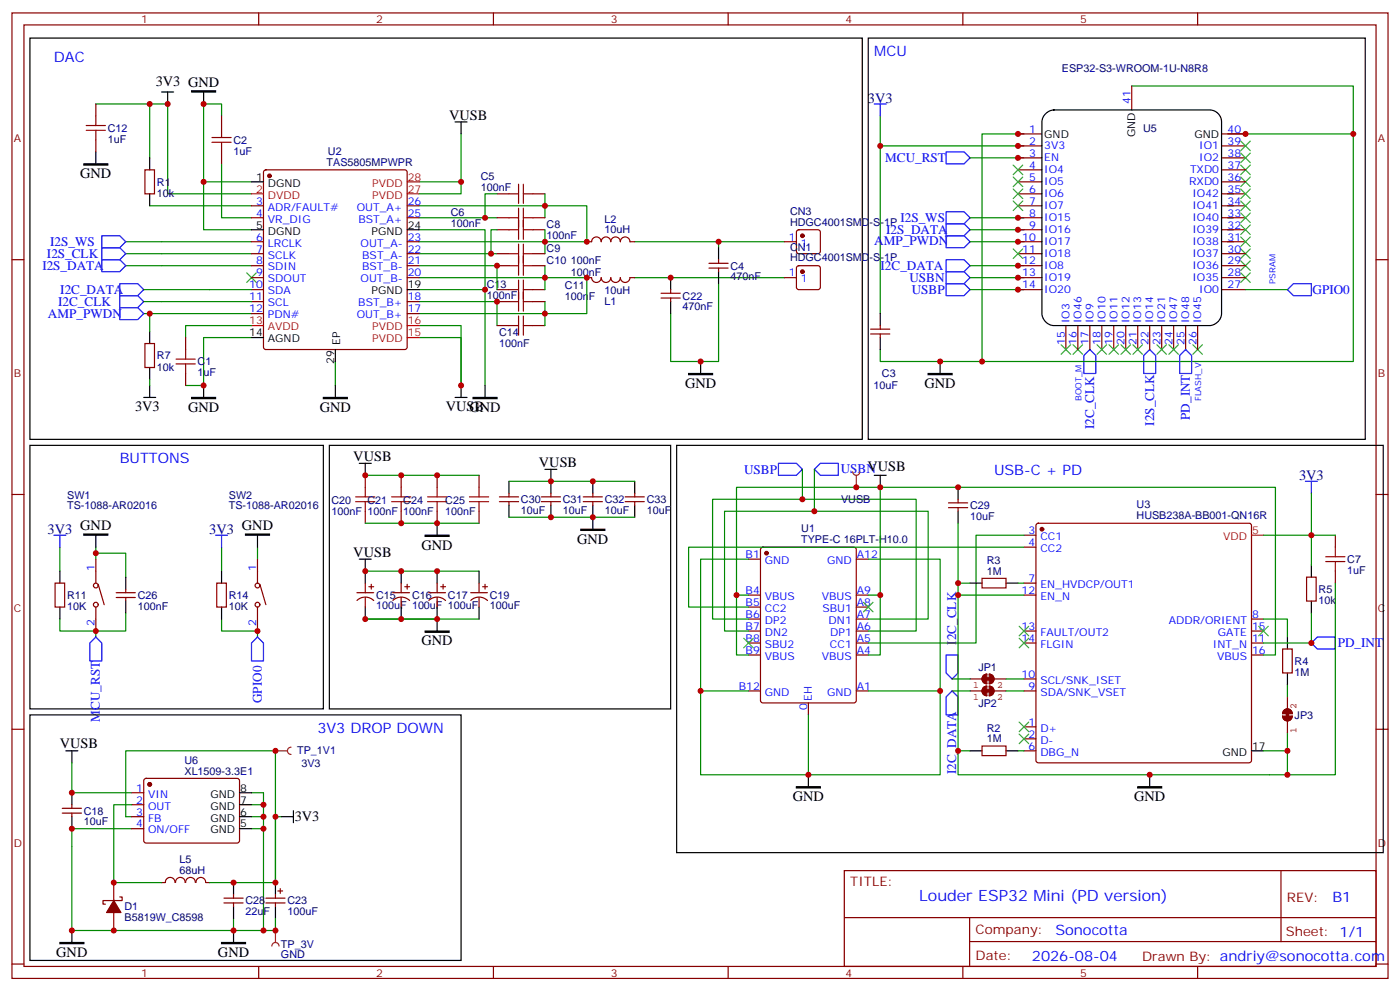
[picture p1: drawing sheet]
<svg xmlns="http://www.w3.org/2000/svg" width="412mm" height="292mm" viewBox="0 0 412 292" stroke-linecap="round" stroke-linejoin="round" font-family="sans-serif">
<g fill="none" stroke="#870000" stroke-width=".35">
<path d="M3.5 3.8h405.4v284.3h-405.4zM7.1 7.3h398.2v277.3h-398.2zM76.2 3.8v3.5M145.3 3.8v3.5M214.5 3.8v3.5M283.6 3.8v3.5M352.8 3.8v3.5M28.2 30.6v3.5M65.3 34.1v3.6M299.9 39.4h7M333.4 25.3v7.1M359.8 39.4h7.1"/>
<path d="M28.2 41.2v3.5M42.7 50h2.8v7.1h-2.8zM65.3 44.7v3.6M77.8 50.2l.5-.2h40.9l.5 .2 .2 .5v51.5l-.2 .5-.5 .2h-40.9l-.5-.2-.2-.5v-51.5zM146.4 57.1h3.5M157 57.1h3.5M299.9 57.1h7M299.9 53.6h7M299.9 50h7M299.9 46.5h7M299.9 43h7M359.8 57.1h7.1"/>
<path d="M359.8 53.6h7.1M359.8 50h7.1M359.8 46.5h7.1M359.8 43h7.1M3.5 76.5h3.6M74.1 60.6h3.5M74.1 64.1h3.5M74.1 71.2h3.5M74.1 74.7h3.5M74.1 78.2h3.5M119.9 60.6h3.6M119.9 64.1h3.6"/>
<path d="M119.9 71.2h3.6M119.9 74.7h3.6M119.9 78.2h3.6M146.4 64.1h3.5M146.4 74.7h3.5M146.4 78.2h3.5M146.4 67.7h3.5M157 64.1h3.5M157 74.7h3.5M157 78.2h3.5M157 67.7h3.5M231.1 71.2h3.5"/>
<path d="M234.8 67.9l.5-.2h5.6l.5 .2 .3 .5v5.6l-.3 .5-.5 .2h-5.6l-.5-.2-.2-.5v-5.6zM234.8 78.5l.5-.3h5.6l.5 .3 .3 .5v5.6l-.3 .5-.5 .2h-5.6l-.5-.2-.2-.5v-5.6zM299.9 60.6h7M299.9 64.1h7M299.9 71.2h7M299.9 74.7h7M299.9 78.2h7M299.9 67.7h7M359.8 60.6h7.1M359.8 64.1h7.1M359.8 71.2h7.1M359.8 74.7h7.1"/>
<path d="M359.8 78.2h7.1M359.8 67.7h7.1M405.3 76.5h3.6M54.7 99.4v3.5M74.1 81.8h3.5M74.1 85.3h3.5M74.1 88.8h3.5M74.1 92.4h3.5M119.9 81.8h3.6M119.9 88.8h3.6M119.9 92.4h3.6M146.4 85.3h3.5"/>
<path d="M146.4 88.8h3.5M146.4 95.9h3.5M157 85.3h3.5M157 88.8h3.5M157 95.9h3.5M231.1 81.8h3.5M256.5 98.4h5.6M256.5 96.9h5.6M259.3 95.9v1M259.3 98.4v1M299.9 81.8h7M299.9 85.3h7"/>
<path d="M314 95.9v7M317.5 95.9v7M321 95.9v7M324.6 95.9v7M328.1 95.9v7M331.6 95.9v7M335.1 95.9v7M338.7 95.9v7M342.2 95.9v7M345.7 95.9v7M349.2 95.9v7M352.8 95.9v7"/>
<path d="M359.8 81.8h7.1M359.8 85.3h7.1M42.7 101.2h2.8v7h-2.8zM54.7 110v3.5M3.5 145.6h3.6M405.3 145.6h3.6M16.2 171.7h2.8v7.1h-2.8zM28.2 164.7v7M28.2 178.8v7M28.9 172.1l1.8 6M34.2 176h5.7M34.2 174.6h5.7"/>
<path d="M37 173.5v1.1M37 176v1M63.9 171.7h2.8v7.1h-2.8zM75.8 164.7v7M75.8 178.8v7M76.6 172.1l1.7 6M220.5 178.8h3.5M220.5 164.7h3.5M220.5 175.3h3.5M224.2 161.4l.5-.3h26.8l.7 .5v44.7l-.4 .7h-27.1l-.6-.5-.1-44.6zM252.2 178.8h3.6M252.2 164.7h3.6"/>
<path d="M252.2 175.3h3.6M220.5 189.4h3.5M220.5 182.3h3.5M220.5 185.8h3.5M220.5 192.9h3.5M252.2 189.4h3.6M252.2 182.3h3.6M252.2 185.8h3.6M252.2 192.9h3.6M3.5 214.8h3.6M220.5 203.5h3.5M238.1 207v3.5"/>
<path d="M252.2 203.5h3.6M405.3 214.8h3.6M248.7 256.4h156.6v28.2h-156.6zM377.3 256.4v20.9M248.7 270.2h156.5M285.6 277.3h119.6M285.6 270.2v14.2M3.5 283.9h3.6M76.2 284.6v3.5M145.3 284.6v3.5M214.5 284.6v3.5M283.6 284.6v3.5"/>
<path d="M352.8 284.6v3.5M405.3 283.9h3.6"/>
<circle cx="28.2" cy="172.4" r=".71"/>
<circle cx="28.2" cy="178.1" r=".71"/>
<circle cx="75.8" cy="172.4" r=".71"/>
<circle cx="75.8" cy="178.1" r=".71"/>
</g>
<g fill="none" stroke="#000" stroke-width=".35">
<path d="M8.8 11.2h245.2v118.2h-245.2zM255.8 11.2h146.4v118.2h-146.4zM47.6 27.1h3.6M49.4 27.1v3.5M60 27.1v3.5M134.1 35.9h3.5M135.8 35.9v3.5M308.1 33.4a3.6 3.6 0 0 1 2.3-1h45.9a3.5 3.5 0 0 1 3.5 3.5v56.5a3.8 3.8 0 0 1-3.5 3.5h-45.9a3.8 3.8 0 0 1-3.5-3.5v-56.5a3.5 3.5 0 0 1 1.2-2.5zM28.2 44.7v3.6M44.1 46.5v3.5M44.1 57.1v3.5M74.1 53.6h3.5"/>
<path d="M74.1 67.7h3.5M119.9 67.7h3.6M44.1 97.6v3.6M74.1 99.4h3.5M119.9 85.3h3.6M259.3 92.4v3.5M259.3 99.4v3.5M42.3 117.1h3.6M44.1 108.2v3.6M44.1 113.5v3.6M60 113.5v3.6M98.8 102.9v3.6"/>
<path d="M98.8 113.5v3.6M134.1 117.1h3.5M135.8 113.5v3.6M142.9 113.5v3.6M206.4 106.5v3.5M276.9 106.5v3.5M8.8 131.2h86.4v77.6h-86.4zM97 131.2h100.6v77.6h-100.6zM105.8 136.5h3.6M107.6 136.5v3.5M199.3 131.2h208.2v119.9h-208.2zM28.2 157.6v3.5"/>
<path d="M75.8 157.6v3.5M128.8 154.1v3.5M17.6 168.2v3.5M17.6 178.8v3.5M37 170v3.5M37 177v3.6M65.3 168.2v3.5M65.3 178.8v3.5M105.8 164.7h3.6M107.6 164.7v3.5M128.8 182.3v3.5M238.1 228.2v3.5"/>
</g>
<g fill="none" stroke="#008700" stroke-width=".35">
<path d="M28.2 30.6h15.9M65.3 34.1v-3.5h-5.3v23h14.1M135.8 39.4v17.7h-12.3M259.3 34.1v58.3M301.6 39.4h-12.3v67.1h-30v-3.6M333.4 25.3h65.2v81.2h-109.3M361.6 39.4h37M44.1 46.5v-15.9h5.3v26.5h24.7M60 53.6v14.1h14.1M65.3 48.3v15.8h8.8M123.5 53.6h12.3M146.4 57.1h-3.5v7"/>
<path d="M160.5 57.1v3.5h12.4v10.6h-12.4v-3.5M259.3 43h42.3M285.8 46.5h15.8M361.6 57.1h1.8M37 78.2h37.1M37 74.7h37.1M37 71.2h37.1M44.1 60.6h30M123.5 60.6h37v3.5M123.5 71.2h37v3.5M123.5 74.7h22.9M123.5 67.7h19.4v17.6"/>
<path d="M123.5 78.2h22.9v7.1M123.5 64.1h22.9M146.4 67.7h-1.8v7M160.5 78.2v3.6h-37M187 71.2h44.1M211.7 71.2v1.8M285.8 78.2h15.8M285.8 71.2h15.8M285.8 64.1h15.8M285.8 67.7h15.8M361.6 71.2h1.8M361.6 64.1h1.8"/>
<path d="M361.6 60.6h1.8M361.6 67.7h1.8M42.3 85.3h31.8M42.3 88.8h31.8M42.3 92.4h31.8M44.1 92.4v5.2M74.1 99.4h-14.1v14.1h-5.3M74.1 95.9h-19.4v3.5M123.5 88.8h22.9v7.1M123.5 95.9h12.3v17.6v-14.1h-12.3M123.5 85.3h19.4v28.2M160.5 88.8v3.6h-37"/>
<path d="M160.5 85.3v-3.5h12.4v10.6h-12.4v3.5M187 81.8h44.1M211.7 83.5v23h-14.1v-14.1M285.8 85.3h15.8M285.8 81.8h15.8M366.9 85.3h12.3M44.1 111.8v1.7M98.8 106.5v7M236.4 138.2v8.8h-26.5v35.3h10.6M239.9 138.2v12.4h-26.5v35.2h7.1M236.4 147h33.5v38.8h-14.1M239.9 150.6h33.5v31.7h-17.6"/>
<path d="M17.6 161.1v7.1M28.2 162.9h8.8v7.1M28.2 161.1v3.6M65.3 161.1v7.1M75.8 161.1v3.6M107.6 168.2h33.5M220.5 164.7h-14.1v38.8M255.8 164.7h21.1v38.8h-21.1M17.6 182.3v3.5h10.6M28.2 185.8v1.8M37 180.6v5.2h-8.8M65.3 182.3v3.5h10.5v1.8"/>
<path d="M107.6 182.3h33.5M220.5 203.5h-14.1v24.7h70.5v-24.7M238.1 210.5v17.7"/>
</g>
<path d="M56.4 26.7h7.1v.4h-7.1zM24.7 48.3h7v.3h-7zM56.4 117.1h7.1v.3h-7.1zM95.2 117.1h7.1v.3h-7.1zM139.3 117.1h7.1v.3h-7.1zM202.8 110h7.1v.3h-7.1zM273.4 110h7.1v.3h-7.1zM24.7 157.3h7v.3h-7zM72.3 157.3h7.1v.3h-7.1zM125.2 157.6h7.1v.4h-7.1zM125.2 185.8h7.1v.4h-7.1zM234.6 231.7h7.1v.4h-7.1z" fill="#000" stroke="#000" stroke-width=".35"/>
<g fill="none" stroke="#00f" stroke-width=".35">
<path d="M257.5 30.6h3.6M259.3 30.6v3.5M278.7 44.7h5.3l1.8 1.8-1.8 1.8h-5.3zM30 76.5h5.3l1.7 1.7-1.7 1.8h-5.3zM30 73h5.3l1.7 1.7-1.7 1.8h-5.3zM30 69.4h5.3l1.7 1.8-1.7 1.8h-5.3zM278.7 69.4h5.3l1.8 1.8-1.8 1.8h-5.3zM278.7 62.4h5.3l1.8 1.7-1.8 1.8h-5.3zM278.7 76.5h5.3l1.8 1.7-1.8 1.8h-5.3zM278.7 65.9h5.3l1.8 1.8-1.8 1.7h-5.3zM35.3 90.6h5.3l1.7 1.8-1.7 1.7h-5.3zM35.3 87.1h5.3l1.7 1.7-1.7 1.8h-5.3z"/>
<path d="M35.3 83.5h5.3l1.7 1.8-1.7 1.8h-5.3zM278.7 83.5h5.3l1.8 1.8-1.8 1.8h-5.3zM278.7 80h5.3l1.8 1.8-1.8 1.7h-5.3zM379.2 85.3l1.8-1.8h5.3v3.6h-5.3zM321 102.9l1.8 1.8v5.3h-3.5v-5.3zM338.7 102.9l1.7 1.8v5.3h-3.5v-5.3zM229.3 136.5h5.3l1.8 1.7-1.8 1.8h-5.3zM239.9 138.2l1.8-1.7h5.2v3.5h-5.2zM15.9 157.6h3.5M17.6 157.6v3.5M63.5 157.6h3.5M65.3 157.6v3.5"/>
<path d="M28.2 187.6l1.8 1.8v5.3h-3.5v-5.3zM75.8 187.6l1.8 1.8v5.3h-3.5v-5.3z"/>
</g>
<g fill="none" stroke="#3c3" stroke-width=".35">
<path d="M298.4 48.6l2.9 2.8M298.4 52.1l2.9 2.9M298.4 55.7l2.9 2.8M298.4 59.2l2.9 2.8M301.3 48.6l-2.9 2.8M301.3 52.1l-2.9 2.9M301.3 55.7l-2.9 2.8M301.3 59.2l-2.9 2.8M365.5 52.1l2.8 2.9M365.5 48.6l2.8 2.8M365.5 45.1l2.8 2.8M365.5 55.7l2.8 2.8"/>
<path d="M365.5 59.2l2.8 2.8M365.5 41.6l2.8 2.8M368.3 52.1l-2.8 2.9M368.3 48.6l-2.8 2.8M368.3 45.1l-2.8 2.8M368.3 55.7l-2.8 2.8M368.3 59.2l-2.8 2.8M368.3 41.6l-2.8 2.8M365.5 76.8l2.8 2.9M365.5 73.3l2.8 2.8M365.5 62.7l2.8 2.8M365.5 66.3l2.8 2.8"/>
<path d="M365.5 69.8l2.8 2.8M368.3 76.8l-2.8 2.9M368.3 73.3l-2.8 2.8M368.3 62.7l-2.8 2.8M368.3 66.3l-2.8 2.8M368.3 69.8l-2.8 2.8M72.7 80.4l2.8 2.8M75.5 80.4l-2.8 2.8M365.5 80.4l2.8 2.8M368.3 80.4l-2.8 2.8M312.6 101.5l2.8 2.9M315.4 101.5l-2.8 2.9"/>
<path d="M316.1 101.5l2.8 2.9M318.9 101.5l-2.8 2.9M323.1 101.5l2.9 2.9M326 101.5l-2.9 2.9M326.7 101.5l2.8 2.9M329.5 101.5l-2.8 2.9M330.2 101.5l2.8 2.9M333 101.5l-2.8 2.9M333.7 101.5l2.8 2.9M336.5 101.5l-2.8 2.9M340.8 101.5l2.8 2.9M343.6 101.5l-2.8 2.9"/>
<path d="M344.3 101.5l2.8 2.9M347.1 101.5l-2.8 2.9M351.4 101.5l2.8 2.9M354.2 101.5l-2.8 2.9"/>
</g>
<g fill="#870000" stroke="#870000" stroke-width=".35">
<circle cx="79.4" cy="51.8" r=".53"/>
<circle cx="225.8" cy="162.9" r=".53"/>
<circle cx="236.4" cy="69.4" r=".53"/>
<circle cx="236.4" cy="80" r=".53"/>
</g>
<path d="M74.1 57.1h3.5M119.9 57.1h3.6M119.9 53.6h3.6M74.1 95.9h3.5M119.9 95.9h3.6M119.9 99.4h3.6" fill="none" stroke="#f00" stroke-width=".35"/>
<g fill="none" stroke="#a10000" stroke-width=".35">
<path d="M25.4 37h5.6M25.4 38.4h5.6M28.2 34.1v2.9M28.2 38.4v2.8M65.3 37.7v2.8M62.4 40.5h5.7M62.4 41.9h5.7M65.3 41.9v2.8M149.9 57.1h2.9M152.8 54.3v5.6M154.2 57.1h2.8M154.2 54.3v5.6"/>
<path d="M149.9 64.1h2.9M149.9 74.7h2.9M149.9 67.7h2.9M149.9 78.2h2.9M152.8 61.3v9.2M152.8 71.9v9.2M154.2 61.3v9.2M154.2 71.9v9.2M154.2 64.1h2.8M154.2 74.7h2.8M154.2 67.7h2.8M154.2 78.2h2.8"/>
<path d="M149.9 88.8h2.9M149.9 95.9h2.9M149.9 85.3h2.9M152.8 82.5v9.2M152.8 93.1v5.6M154.2 82.5v9.2M154.2 93.1v5.6M154.2 88.8h2.8M154.2 95.9h2.8M154.2 85.3h2.8M51.9 105.8h5.6M51.9 107.2h5.6"/>
<path d="M54.7 102.9v2.9M54.7 107.2v2.8"/>
</g>
<path d="M251.2 138.9a1.06 1.06 0 0 0 1 1.1 1.06 1.06 0 0 0 1.1-1.1M252.2 140v3.5" fill="none" stroke="#8c2424" stroke-width=".35"/>
<circle cx="252.2" cy="143.5" r=".18" fill="#8c2424"/>
<g fill="none" stroke="#000" stroke-width=".35">
<path d="M257.5 140h3.6M259.3 140v3.5M285.8 171.7h3.5M296.3 171.7h3.6M386.3 166.4v3.6M386.3 177v3.6M379.2 187.6v3.5M379.2 198.2v3.5M19.4 221.1h3.5M21.2 221.1v3.5M21.2 233.5v3.5M285.8 221.1h3.5"/>
<path d="M296.3 221.1h3.6M338.7 228.2v3.5M368.7 221.1h3.5M21.2 240.5v3.6M81.1 259.9v3.6M81.1 267v3.5"/>
</g>
<g fill="none" stroke="#008700" stroke-width=".35">
<path d="M259.3 143.5h-42.3v31.8h3.5M259.3 143.5h116.4v49.4h-3.5M259.3 143.5v31.8M301.6 157.6h-14.1v31.8h-31.7M372.2 157.6h14.1M386.3 145.3v21.1M217 175.3v17.6h3.5M255.8 175.3h3.5v17.6h-3.5M282.2 175.3h19.4M285.8 171.7h-3.6v49.4M299.9 171.7h1.7M301.6 161.1h-98.8v17.7h17.7"/>
<path d="M372.2 182.3h7v5.3M386.3 180.6v8.8h-14.1M379.2 215.8v12.4h-97v-7.1h3.6M21.2 224.6v8.9M299.9 221.1h1.7M372.2 221.1h7M37 240.5v-19.4h44.1v19.4h1.8M81.1 240.5v19.4"/>
</g>
<g fill="none" stroke="#3c3" stroke-width=".35">
<path d="M254.4 177.4l2.8 2.8M257.2 177.4l-2.8 2.8M219.1 188l2.8 2.8M221.9 188l-2.8 2.8M300.2 184.4l2.8 2.9M300.2 188l2.8 2.8M303 184.4l-2.8 2.9M303 188l-2.8 2.8M370.8 184.4l2.8 2.9M373.6 184.4l-2.8 2.9M300.2 212.7l2.8 2.8M300.2 216.2l2.8 2.8"/>
<path d="M303 212.7l-2.8 2.8M303 216.2l-2.8 2.8"/>
</g>
<g fill="none" stroke="#870000" stroke-width=".35">
<path d="M301.6 157.6h3.6M305.4 154.3l.5-.2h62l.5 .2 .3 .5v69.1l-.3 .5-.5 .2h-62l-.5-.2-.2-.5v-69.1zM289.3 170.3h7v2.8h-7zM301.6 161.1h3.6M301.6 171.7h3.6M301.6 175.3h3.6M384.9 170h2.8v7h-2.8zM301.6 185.8h3.6M301.6 189.4h3.6M301.6 200h3.6M368.7 185.8h3.5M368.7 189.4h3.5"/>
<path d="M368.7 192.9h3.5M368.7 182.3h3.5M377.8 191.1h2.8v7.1h-2.8zM289.3 219.7h7v2.8h-7zM301.6 203.5h3.6M301.6 214.1h3.6M301.6 217.6h3.6M18.3 239.5h5.7M18.3 238.1h5.7M21.2 237v1.1M21.2 239.5v1M301.6 221.1h3.6"/>
<path d="M33.5 259.9v5.3M47.6 259.9h1.1M48.7 259.9a1.41 1.41 0 0 1 1.4-1.5 1.41 1.41 0 0 1 1.4 1.5M51.7 259.9a1.41 1.41 0 0 1 1.4-1.5 1.41 1.41 0 0 1 1.4 1.5M54.7 259.9a1.41 1.41 0 0 1 1.4-1.5 1.41 1.41 0 0 1 1.4 1.5M57.7 259.9a1.41 1.41 0 0 1 1.5-1.5 1.41 1.41 0 0 1 1.4 1.5M60.7 259.9h1M33.5 268.7v5.3M35.3 264.2h.7v1h-5.7v1.1h.7M78.3 264.5h5.7M78.3 265.9h5.7M81.1 263.5v1"/>
<path d="M81.1 265.9v1.1M81.8 262.4h1.5M82.5 261.7v1.4"/>
</g>
<g fill="#870000" stroke="#870000" stroke-width=".35">
<path d="M33.5 265.2l2.1 3.5h-4.2z"/>
<circle cx="306.9" cy="155.9" r=".53"/>
</g>
<path d="M368.7 157.6h3.5" fill="none" stroke="#f00" stroke-width=".35"/>
<path d="M384.5 141.7h3.6M386.3 141.7v3.6M278.7 192.9h3.5v5.3l-1.7 1.8-1.8-1.8zM386.3 189.4l1.8-1.8h5.2v3.5h-5.2zM280.5 203.5l1.7 1.7v5.3h-3.5v-5.3z" fill="none" stroke="#00f" stroke-width=".35"/>
<path d="M335.1 231.7h7.1v.4h-7.1z" fill="#000" stroke="#000" stroke-width=".35"/>
<path d="M80.1 278.6a1.06 1.06 0 0 1 1-1 1.06 1.06 0 0 1 1.1 1M81.1 274v3.6" fill="none" stroke="#8c2424" stroke-width=".35"/>
<circle cx="81.1" cy="274" r=".18" fill="#8c2424"/>
<path d="M81.1 221.1h3.6M85.7 220.1a1.06 1.06 0 0 0-1 1 1.06 1.06 0 0 0 1 1.1" fill="none" stroke="#8c2424" stroke-width=".35"/>
<circle cx="81.1" cy="221.1" r=".18" fill="#8c2424"/>
<g fill="none" stroke="#008700" stroke-width=".35">
<path d="M107.6 140h33.5M107.6 154.1h33.5M149.9 152.3h37.1M149.9 141.7h37.1M282.2 154.1v17.6M386.3 157.6h7M393.3 171.7v56.5h-14.1M107.6 182.3h21.2M280.5 200h5.3M296.3 200h5.3M280.5 203.5h5.3M296.3 203.5h5.3"/>
<path d="M379.2 201.7v3.5M21.2 233.5h17.6M38.8 237h-5.3v22.9h14.1M74.1 233.5h3.5v40.5M74.1 237h3.5M37 240.5h1.8M38.8 244.1h-17.6v29.9h47.6M74.1 244.1h3.5M74.1 240.5h3.5M81.1 240.5v19.4h-19.4M68.8 270.5v3.5M81.1 270.5v3.5h-12.3"/>
</g>
<circle cx="44.1" cy="231" r=".53" fill="#870000" stroke="#870000" stroke-width=".35"/>
<g fill="none" stroke="#870000" stroke-width=".35">
<path d="M172.9 71.2h1.4a1.41 1.41 0 0 1 1.4-1.4 1.41 1.41 0 0 1 1.4 1.4 1.41 1.41 0 0 1 1.4-1.4 1.41 1.41 0 0 1 1.4 1.4 1.41 1.41 0 0 1 1.4-1.4 1.41 1.41 0 0 1 1.4 1.4 1.41 1.41 0 0 1 1.4-1.4 1.41 1.41 0 0 1 1.5 1.4h1.4M208.8 77.5h5.7M208.8 79h5.7M211.7 76.5v1M211.7 79v1M172.9 81.8h1.4M177.1 81.8a1.41 1.41 0 0 1-1.4 1.4 1.41 1.41 0 0 1-1.4-1.4M179.9 81.8a1.41 1.41 0 0 1-1.4 1.4 1.41 1.41 0 0 1-1.4-1.4M182.7 81.8a1.41 1.41 0 0 1-1.4 1.4 1.41 1.41 0 0 1-1.4-1.4M187 81.8h-1.4a1.41 1.41 0 0 1-1.4 1.4 1.41 1.41 0 0 1-1.5-1.4M194.7 86.4h5.7M194.7 87.8h5.7"/>
<path d="M197.6 85.3v1.1M197.6 87.8v1M107.6 140v3.5M118.2 140v3.5M128.8 140v3.5M141.1 140v3.5M107.6 150.6v3.5M118.2 150.6v3.5M128.8 150.6v3.5M141.1 150.6v3.5M147.1 147.7h5.7M147.1 146.3h5.7"/>
<path d="M149.9 145.3v1M149.9 147.7v1.1M159.5 147.7h5.6M159.5 146.3h5.6M162.3 145.3v1M162.3 147.7v1.1M171.8 147.7h5.6M171.8 146.3h5.6M174.6 145.3v1M174.6 147.7v1.1M184.1 147.7h5.7M184.1 146.3h5.7"/>
<path d="M187 145.3v1M187 147.7v1.1M279.4 149.5h5.6M279.4 148.1h5.6M282.2 147v1.1M282.2 149.5v1.1M393.3 157.6v3.5M105.1 174.6h5M105.2 176.8a3.5 3.5 0 0 1 4.9 .1M107.6 171.7v2.9M107.6 176v2.8M108.7 172.8h1.4"/>
<path d="M109.4 172.1v1.4M115.7 174.6h4.9M115.7 176.8a3.5 3.5 0 0 1 5 .1M118.2 171.7v2.9M118.2 176v2.8M119.2 172.8h1.4M119.9 172.1v1.4M126.3 174.6h4.9M126.3 176.8a3.5 3.5 0 0 1 4.9 .1M128.8 171.7v2.9M128.8 176v2.8M129.8 172.8h1.4"/>
<path d="M130.5 172.1v1.4M138.6 174.6h5M138.7 176.8a3.5 3.5 0 0 1 4.9 .1M141.1 171.7v2.9M141.1 176v2.8M142.2 172.8h1.4M142.9 172.1v1.4M393.3 168.2v3.5M38.8 233.5h3.5M38.8 237h3.5M42.6 229.4l.4-.2 27.1 .1 .5 .6-.1 18-.7 .4-27-.1-.5-.6v-17.7zM38.8 240.5h3.5"/>
<path d="M38.8 244.1h3.5M66 265.9h5.6M66 264.5h5.6M68.8 263.5v1M68.8 265.9v1.1"/>
</g>
<g fill="none" stroke="#000" stroke-width=".35">
<path d="M211.7 73v3.5M197.6 81.8v3.5M197.6 88.8v3.6M211.7 80v3.5M160.5 138.2h3.5M162.3 138.2v7.1M149.9 141.7v3.6M149.9 148.8v3.5M162.3 148.8v3.5M174.6 141.7v3.6M174.6 148.8v7.1M187 141.7v3.6"/>
<path d="M187 148.8v3.5M282.2 143.5v3.5M282.2 150.6v3.5M107.6 168.2v3.5M107.6 178.8v3.5M118.2 168.2v3.5M118.2 178.8v3.5M128.8 168.2v3.5M128.8 178.8v3.5M141.1 168.2v3.5M141.1 178.8v3.5M8.8 210.5h127v72.4h-127z"/>
<path d="M70.6 237h3.5M70.6 233.5h3.5M86.4 238.8v3.5M68.8 259.9v3.6M70.6 244.1h3.5M70.6 240.5h3.5M82.9 240.5h3.5M21.2 274v3.6M68.8 267v3.5M68.8 274v3.6"/>
</g>
<path d="M171.1 155.9h7.1v.3h-7.1zM17.6 277.6h7.1v.3h-7.1zM65.3 277.6h7v.3h-7z" fill="#000" stroke="#000" stroke-width=".35"/>
<g fill="none" stroke="#a10000" stroke-width=".35">
<path d="M104.8 147.7h5.6M104.8 146.3h5.6M107.6 143.5v2.8M107.6 147.7v2.9M115.4 147.7h5.6M115.4 146.3h5.6M118.2 143.5v2.8M118.2 147.7v2.9M125.9 147.7h5.7M125.9 146.3h5.7M128.8 143.5v2.8M128.8 147.7v2.9"/>
<path d="M138.3 147.7h5.6M138.3 146.3h5.6M141.1 143.5v2.8M141.1 147.7v2.9M390.5 164h5.7M390.5 165.4h5.7M393.3 161.1v2.9M393.3 165.4v2.8"/>
</g>
<g fill="#850000" stroke="#850000" stroke-width=".35">
<path d="M289.9 198.8l.8-.3v2.9a1.41 1.41 0 0 1-1.4-1 1.41 1.41 0 0 1 .6-1.6z"/>
<path d="M291.4 198.5a1.41 1.41 0 0 1 1.4 1.5 1.41 1.41 0 0 1-1.4 1.4z"/>
<path d="M289.6 199.6h2.7v.7h-2.7z"/>
<path d="M289.9 202.3l.8-.2v2.8a1.41 1.41 0 0 1-1.4-1 1.41 1.41 0 0 1 .6-1.6z"/>
<path d="M291.4 202.1a1.41 1.41 0 0 1 1.4 1.4 1.41 1.41 0 0 1-1.4 1.4z"/>
<path d="M289.6 203.1h2.7v.7h-2.7z"/>
<path d="M377.8 210.9h2.8a1.41 1.41 0 0 1-1.4 1.4 1.41 1.41 0 0 1-1.4-1.4z"/>
<path d="M378.1 209.4a1.41 1.41 0 0 1 1.6-.6 1.41 1.41 0 0 1 .9 1.4h-2.8z"/>
<path d="M378.9 209.3h.7v2.6h-.7z"/>
</g>
<path d="M285.8 200h3.5M289.9 198.8l.8-.3v2.9a1.41 1.41 0 0 1-1.4-1 1.41 1.41 0 0 1 .6-1.6zM291.4 198.5a1.41 1.41 0 0 1 1.4 1.5 1.41 1.41 0 0 1-1.4 1.4zM292.8 200h3.5M285.8 203.5h3.5M289.9 202.3l.8-.2v2.8a1.41 1.41 0 0 1-1.4-1 1.41 1.41 0 0 1 .6-1.6zM291.4 202.1a1.41 1.41 0 0 1 1.4 1.4 1.41 1.41 0 0 1-1.4 1.4zM292.8 203.5h3.5M377.8 210.9h2.8a1.41 1.41 0 0 1-1.4 1.4 1.41 1.41 0 0 1-1.4-1.4zM378.1 209.4a1.41 1.41 0 0 1 1.6-.6 1.41 1.41 0 0 1 .9 1.4h-2.8zM379.2 205.2v3.6M379.2 212.3v3.5" fill="none" stroke="#850000" stroke-width=".35"/>
<path d="M298.4 73.3l2.9 2.8M301.3 73.3l-2.9 2.8" fill="none" stroke="#3c3" stroke-width=".35"/>
<path d="M349.2 102.9l1.8 1.8v5.3h-3.5v-5.3z" fill="none" stroke="#00f" stroke-width=".35"/>
<g fill="#c00">
<circle cx="60" cy="30.6" r=".88"/>
<circle cx="49.4" cy="30.6" r=".88"/>
<circle cx="142.9" cy="85.3" r=".88"/>
<circle cx="60" cy="53.6" r=".88"/>
<circle cx="60" cy="113.5" r=".88"/>
<circle cx="44.1" cy="92.4" r=".88"/>
<circle cx="44.1" cy="30.6" r=".88"/>
<circle cx="142.9" cy="64.1" r=".88"/>
<circle cx="144.6" cy="74.7" r=".88"/>
<circle cx="146.4" cy="88.8" r=".88"/>
<circle cx="146.4" cy="78.2" r=".88"/>
<circle cx="135.8" cy="53.6" r=".88"/>
<circle cx="135.8" cy="113.5" r=".88"/>
<circle cx="259.3" cy="43" r=".88"/>
<circle cx="289.3" cy="106.5" r=".88"/>
<circle cx="398.6" cy="39.4" r=".88"/>
<circle cx="160.5" cy="92.4" r=".88"/>
<circle cx="160.5" cy="60.6" r=".88"/>
<circle cx="160.5" cy="71.2" r=".88"/>
<circle cx="160.5" cy="81.8" r=".88"/>
<circle cx="206.4" cy="106.5" r=".88"/>
<circle cx="211.7" cy="71.2" r=".88"/>
<circle cx="276.9" cy="106.5" r=".88"/>
<circle cx="299.9" cy="85.3" r=".88"/>
<circle cx="299.9" cy="81.8" r=".88"/>
<circle cx="299.9" cy="78.2" r=".88"/>
<circle cx="299.9" cy="71.2" r=".88"/>
<circle cx="299.9" cy="67.7" r=".88"/>
<circle cx="299.9" cy="64.1" r=".88"/>
<circle cx="299.9" cy="46.5" r=".88"/>
<circle cx="299.9" cy="43" r=".88"/>
<circle cx="299.9" cy="39.4" r=".88"/>
<circle cx="366.9" cy="39.4" r=".88"/>
<circle cx="28.2" cy="162.9" r=".88"/>
<circle cx="28.2" cy="185.8" r=".88"/>
<circle cx="75.8" cy="185.8" r=".88"/>
<circle cx="276.9" cy="203.5" r=".88"/>
<circle cx="252.2" cy="143.5" r=".88"/>
<circle cx="217" cy="175.3" r=".88"/>
<circle cx="259.3" cy="143.5" r=".88"/>
<circle cx="259.3" cy="175.3" r=".88"/>
<circle cx="239.9" cy="150.6" r=".88"/>
<circle cx="236.4" cy="147" r=".88"/>
<circle cx="206.4" cy="203.5" r=".88"/>
<circle cx="238.1" cy="228.2" r=".88"/>
<circle cx="338.7" cy="228.2" r=".88"/>
<circle cx="282.2" cy="221.1" r=".88"/>
<circle cx="282.2" cy="175.3" r=".88"/>
<circle cx="386.3" cy="157.6" r=".88"/>
<circle cx="386.3" cy="189.4" r=".88"/>
<circle cx="81.1" cy="274" r=".88"/>
<circle cx="33.5" cy="274" r=".88"/>
<circle cx="33.5" cy="259.9" r=".88"/>
<circle cx="81.1" cy="240.5" r=".88"/>
<circle cx="21.2" cy="244.1" r=".88"/>
<circle cx="21.2" cy="233.5" r=".88"/>
<circle cx="77.6" cy="244.1" r=".88"/>
<circle cx="77.6" cy="240.5" r=".88"/>
<circle cx="77.6" cy="237" r=".88"/>
<circle cx="77.6" cy="274" r=".88"/>
<circle cx="21.2" cy="274" r=".88"/>
<circle cx="68.8" cy="274" r=".88"/>
<circle cx="81.1" cy="259.9" r=".88"/>
<circle cx="68.8" cy="259.9" r=".88"/>
<circle cx="172.9" cy="71.2" r=".88"/>
<circle cx="172.9" cy="81.8" r=".88"/>
<circle cx="197.6" cy="81.8" r=".88"/>
<circle cx="282.2" cy="171.7" r=".88"/>
<circle cx="118.2" cy="154.1" r=".88"/>
<circle cx="128.8" cy="154.1" r=".88"/>
<circle cx="107.6" cy="140" r=".88"/>
<circle cx="118.2" cy="140" r=".88"/>
<circle cx="128.8" cy="140" r=".88"/>
<circle cx="162.3" cy="152.3" r=".88"/>
<circle cx="174.6" cy="152.3" r=".88"/>
<circle cx="162.3" cy="141.7" r=".88"/>
<circle cx="174.6" cy="141.7" r=".88"/>
<circle cx="107.6" cy="168.2" r=".88"/>
<circle cx="107.6" cy="182.3" r=".88"/>
<circle cx="128.8" cy="168.2" r=".88"/>
<circle cx="128.8" cy="182.3" r=".88"/>
<circle cx="118.2" cy="182.3" r=".88"/>
<circle cx="118.2" cy="168.2" r=".88"/>
<circle cx="282.2" cy="143.5" r=".88"/>
<circle cx="81.1" cy="221.1" r=".88"/>
<circle cx="379.2" cy="228.2" r=".88"/>
<circle cx="379.2" cy="221.1" r=".88"/>
</g>
<text font-size="4.6" fill="#00f" x="270.8" y="265.4">Louder ESP32 Mini (PD version)</text>
<g font-size="4.2" fill="#00f">
<text x="257.5" y="16.5">MCU</text>
<text x="15.9" y="18.3">DAC</text>
<text x="35.3" y="136.5">BUTTONS</text>
<text x="292.8" y="140">USB-C + PD</text>
<text x="93.5" y="215.8">3V3 DROP DOWN</text>
<text x="392.5" y="265.7">B1</text>
<text x="310.9" y="275.2">Sonocotta</text>
<text x="304" y="283">2026-08-04</text>
</g>
<g font-size="4.2">
<text x="45.9" y="25.3">3V3 GND</text>
<text x="132.3" y="35.2">VUSB</text>
<text x="23.6" y="52.5">GND</text>
<text x="201.8" y="114.2">GND</text>
<text x="272.3" y="114.3">GND</text>
<text x="39.8" y="121">3V3</text>
<text x="55.4" y="121.3">GND</text>
<text x="94.2" y="121.3">GND</text>
<text x="131.3" y="121">VUSB</text>
<text x="138.3" y="121.3">GND</text>
<text x="104.1" y="135.7">VUSB</text>
<text x="158.7" y="137.5">VUSB</text>
<text x="255.5" y="138.8">VUSB</text>
<text x="23.6" y="156.2">GND</text>
<text x="71.3" y="156.2">GND</text>
<text x="124.2" y="161.9">GND</text>
<text x="170" y="160.1">GND</text>
<text x="104.1" y="164">VUSB</text>
<text x="124.2" y="190.1">GND</text>
<text x="17.6" y="220.4">VUSB</text>
<text x="233.5" y="236">GND</text>
<text x="334.1" y="236">GND</text>
<text x="86.8" y="241.9">3V3</text>
<text x="16.6" y="281.8">GND</text>
<text x="64.2" y="281.8">GND</text>
</g>
<g font-size="4.2" fill="#000080">
<text x="255.7" y="30.3">3V3</text>
<text x="382.7" y="141.5">3V3</text>
<text x="14" y="157.3">3V3</text>
<text x="61.6" y="157.3">3V3</text>
</g>
<g font-size="3.9" fill="#00f">
<text x="260.8" y="47.7">MCU_RST</text>
<text x="265.2" y="65.4">I2S_WS</text>
<text x="261" y="68.9">I2S_DATA</text>
<text x="13.8" y="76">I2S_CLK</text>
<text x="14.8" y="72.4">I2S_WS</text>
<text x="257.5" y="72.3">AMP_PWDN</text>
<text x="12.5" y="79.5">I2S_DATA</text>
<text x="259.4" y="79.5">I2C_DATA</text>
<text x="267.9" y="83.1">USBN</text>
<text x="17.8" y="86.5">I2C_DATA</text>
<text x="268.6" y="86.7">USBP</text>
<text x="386.6" y="86.6">GPIO0</text>
<text x="14.1" y="93.6">AMP_PWDN</text>
<text x="17.2" y="90.1">I2C_CLK</text>
<text x="339.9" y="125.3" transform="rotate(-90 339.9 125.3)">I2S_CLK</text>
<text x="350.5" y="123.7" transform="rotate(-90 350.5 123.7)">PD_INT</text>
<text x="322.3" y="126.3" transform="rotate(-90 322.3 126.3)">I2C_CLK</text>
<text x="219.2" y="139.6">USBP</text>
<text x="247.6" y="139.4">USBN</text>
<text x="281.7" y="189.9" transform="rotate(-90 281.7 189.9)">I2C_CLK</text>
<text x="394.1" y="190.7">PD_INT</text>
<text x="77.2" y="207.1" transform="rotate(-90 77.2 207.1)">GPIO0</text>
<text x="29.5" y="212.6" transform="rotate(-90 29.5 212.6)">MCU_RST</text>
<text x="281.7" y="228.1" transform="rotate(-90 281.7 228.1)">I2C_DATA</text>
</g>
<g font-size="3.9" fill="#800">
<text x="250.5" y="261">TITLE:</text>
<text x="379.1" y="265.7">REV:</text>
<text x="287.4" y="275.2">Company:</text>
<text x="378.7" y="275.8">Sheet: 1/1</text>
<text x="287.4" y="282.9">Date:</text>
<text x="336.4" y="282.9">Drawn By: andriy@sonocotta.com</text>
</g>
<g font-size="3.2" fill="#800">
<text x="41.6" y="6.8">1</text>
<text x="110.8" y="6.8">2</text>
<text x="179.9" y="6.8">3</text>
<text x="249.1" y="6.8">4</text>
<text x="318.2" y="6.8">5</text>
<text x="4.1" y="41.9">A</text>
<text x="405.9" y="41.9">A</text>
<text x="4.1" y="111.1">B</text>
<text x="405.9" y="111.1">B</text>
<text x="4.1" y="180.2">C</text>
<text x="405.9" y="180.2">C</text>
<text x="4.1" y="249.3">D</text>
<text x="405.9" y="249.3">D</text>
<text x="41.6" y="287.6">1</text>
<text x="110.8" y="287.6">2</text>
<text x="179.9" y="287.6">3</text>
<text x="249.1" y="287.6">4</text>
<text x="318.2" y="287.6">5</text>
</g>
<g font-size="3.2" fill="#000080">
<text x="312.8" y="21.2">ESP32-S3-WROOM-1U-N8R8</text>
<text x="31.7" y="42">1uF</text>
<text x="31.7" y="38.8">C12</text>
<text x="336.7" y="38.8">U5</text>
<text x="68.8" y="45.5">1uF</text>
<text x="68.8" y="42.3">C2</text>
<text x="96.6" y="45.7">U2</text>
<text x="96.2" y="49">TAS5805MPWPR</text>
<text x="141.6" y="52.9">C5</text>
<text x="46.2" y="58">10k</text>
<text x="46.2" y="54.7">R1</text>
<text x="141.6" y="56.2">100nF</text>
<text x="132.8" y="63.5">C6</text>
<text x="178.1" y="65.5">L2</text>
<text x="232.7" y="63.3">CN3</text>
<text x="132.8" y="66.8">100nF</text>
<text x="161" y="70.3">100nF</text>
<text x="161" y="67.1">C8</text>
<text x="178.1" y="68.7">10uH</text>
<text x="232.7" y="66.4">HDGC4001SMD-S-1P</text>
<text x="161" y="74.1">C9</text>
<text x="161" y="77.6">C10</text>
<text x="168.2" y="77.7">100nF</text>
<text x="232.7" y="77">HDGC4001SMD-S-1P</text>
<text x="232.7" y="73.8">CN1</text>
<text x="168.2" y="81.2">100nF</text>
<text x="215.2" y="82.6">470nF</text>
<text x="215.2" y="79.4">C4</text>
<text x="143.4" y="87.9">100nF</text>
<text x="143.4" y="84.7">C13</text>
<text x="166.4" y="88.2">100nF</text>
<text x="166.4" y="85">C11</text>
<text x="178.1" y="86.7">10uH</text>
<text x="178.1" y="89.9">L1</text>
<text x="201.1" y="88.2">C22</text>
<text x="201.1" y="91.4">470nF</text>
<text x="147" y="99.1">C14</text>
<text x="46.2" y="105.8">R7</text>
<text x="58.2" y="107.6">C1</text>
<text x="147" y="102.3">100nF</text>
<text x="46.2" y="109.1">10k</text>
<text x="58.2" y="110.8">1uF</text>
<text x="259.8" y="111.1">C3</text>
<text x="257.3" y="114.7">10uF</text>
<text x="19.8" y="149.9">TS-1088-AR02016</text>
<text x="19.8" y="146.9">SW1</text>
<text x="67.4" y="149.9">TS-1088-AR02016</text>
<text x="67.4" y="146.9">SW2</text>
<text x="97.6" y="148.5">C20</text>
<text x="108.2" y="148.5">C21</text>
<text x="118.8" y="148.5">C24</text>
<text x="131.2" y="148.5">C25</text>
<text x="153.5" y="148.2">C30</text>
<text x="165.8" y="148.2">C31</text>
<text x="178.2" y="148.2">C32</text>
<text x="190.5" y="148.2">C33</text>
<text x="247.8" y="148.2">VUSB</text>
<text x="285.8" y="149.9">C29</text>
<text x="334.8" y="149.7">U3</text>
<text x="97.6" y="151.7">100nF</text>
<text x="108.2" y="151.7">100nF</text>
<text x="118.8" y="151.7">100nF</text>
<text x="131.2" y="151.7">100nF</text>
<text x="153.5" y="151.4">10uF</text>
<text x="165.8" y="151.4">10uF</text>
<text x="178.2" y="151.4">10uF</text>
<text x="190.5" y="151.4">10uF</text>
<text x="285.8" y="153.1">10uF</text>
<text x="334.8" y="152.9">HUSB238A-BB001-QN16R</text>
<text x="236" y="159.9">TYPE-C 16PLT-H10.0</text>
<text x="236" y="156.8">U1</text>
<text x="290.7" y="166.1">R3</text>
<text x="396.9" y="165.8">C7</text>
<text x="290.7" y="169.3">1M</text>
<text x="396.9" y="169">1uF</text>
<text x="19.8" y="179.6">10K</text>
<text x="19.8" y="176.4">R11</text>
<text x="40.6" y="179.6">100nF</text>
<text x="40.6" y="176.4">C26</text>
<text x="67.4" y="179.6">10K</text>
<text x="67.4" y="176.4">R14</text>
<text x="110.8" y="179.5">100uF 100uF 100uF</text>
<text x="110.8" y="176.4">C15</text>
<text x="121.4" y="176.4">C16</text>
<text x="131.9" y="176.4">C17</text>
<text x="144.3" y="179.5">100uF</text>
<text x="144.3" y="176.4">C19</text>
<text x="388.4" y="177.8">10k</text>
<text x="388.4" y="174.6">R5</text>
<text x="288.2" y="197.6">JP1</text>
<text x="381.4" y="195.8">R4</text>
<text x="381.4" y="199">1M</text>
<text x="288.2" y="208.1">JP2</text>
<text x="290.7" y="215.5">R2</text>
<text x="381.4" y="211.7">JP3</text>
<text x="290.7" y="218.7">1M</text>
<text x="54.3" y="225">U6</text>
<text x="87.5" y="222.2">TP_1V1</text>
<text x="88.8" y="225.8">3V3</text>
<text x="54.3" y="228.2">XL1509-3.3E1</text>
<text x="24.7" y="239.9">C18</text>
<text x="24.7" y="243.1">10uF</text>
<text x="52.8" y="257.3">68uH</text>
<text x="52.8" y="254.2">L5</text>
<text x="36.7" y="268.1">D1</text>
<text x="72.3" y="269.6">22uF</text>
<text x="72.3" y="266.4">C28</text>
<text x="84.7" y="269.5">100uF</text>
<text x="84.7" y="266.3">C23</text>
<text x="36.7" y="271.3">B5819W_C8598</text>
<text x="82.8" y="279.1">TP_3V</text>
<text x="82.8" y="282.2">GND</text>
</g>
<g font-size="3.2" fill="#00f">
<text x="333" y="30.6" transform="rotate(-90 333 30.6)">41</text>
<text x="303.1" y="39.1">1</text>
<text x="361.6" y="39.1">40</text>
<text x="303.1" y="46.1">3</text>
<text x="303.1" y="42.6">2</text>
<text x="307.6" y="47.6">EN</text>
<text x="307.6" y="44">3V3</text>
<text x="353.3" y="47.6">IO2</text>
<text x="353.3" y="44">IO1</text>
<text x="361.6" y="46.1">38</text>
<text x="361.6" y="42.6">39</text>
<text x="303.1" y="53.2">5</text>
<text x="303.1" y="49.7">4</text>
<text x="307.6" y="51.1">IO4</text>
<text x="350.5" y="51.1">TXD0</text>
<text x="361.6" y="53.2">36</text>
<text x="361.6" y="49.7">37</text>
<text x="303.1" y="56.7">6</text>
<text x="307.6" y="58.1">IO6</text>
<text x="307.6" y="54.6">IO5</text>
<text x="350.3" y="54.6">RXD0</text>
<text x="351.3" y="58.1">IO42</text>
<text x="361.6" y="56.7">35</text>
<text x="75.4" y="60.3">3</text>
<text x="75.4" y="63.8">4</text>
<text x="78.9" y="62">ADR/FAULT#</text>
<text x="78.9" y="65.5">VR_DIG</text>
<text x="105.1" y="62">OUT_A+</text>
<text x="105.6" y="65.5">BST_A+</text>
<text x="120.1" y="63.8">25</text>
<text x="120.1" y="60.3">26</text>
<text x="303.1" y="63.8">8</text>
<text x="303.1" y="60.3">7</text>
<text x="307.6" y="65.2">IO15</text>
<text x="307.6" y="61.7">IO7</text>
<text x="351.3" y="65.2">IO40</text>
<text x="351.3" y="61.7">IO41</text>
<text x="361.6" y="63.8">33</text>
<text x="361.6" y="60.3">34</text>
<text x="75.4" y="70.8">6</text>
<text x="120.1" y="70.8">23</text>
<text x="232.4" y="70.8">1</text>
<text x="301.1" y="70.8">10</text>
<text x="303.1" y="67.3">9</text>
<text x="307.6" y="68.7">IO16</text>
<text x="351.3" y="68.7">IO39</text>
<text x="361.6" y="70.8">31</text>
<text x="361.6" y="67.3">32</text>
<text x="75.4" y="74.4">7</text>
<text x="75.4" y="77.9">8</text>
<text x="78.9" y="72.6">LRCLK</text>
<text x="78.9" y="76.1">SCLK</text>
<text x="106.2" y="72.6">OUT_A-</text>
<text x="106.7" y="76.1">BST_A-</text>
<text x="120.1" y="77.9">21</text>
<text x="120.1" y="74.4">22</text>
<text x="235.9" y="72.6">1</text>
<text x="301.1" y="77.9">12</text>
<text x="301.1" y="74.4">11</text>
<text x="307.6" y="75.8">IO18</text>
<text x="307.6" y="72.2">IO17</text>
<text x="351.3" y="75.8">IO37</text>
<text x="351.3" y="72.2">IO38</text>
<text x="361.6" y="77.9">29</text>
<text x="361.6" y="74.4">30</text>
<text x="75.4" y="81.4">9</text>
<text x="78.9" y="79.7">SDIN</text>
<text x="78.9" y="83.2">SDOUT</text>
<text x="106.2" y="83.2">OUT_B-</text>
<text x="106.7" y="79.7">BST_B-</text>
<text x="120.1" y="81.4">20</text>
<text x="232.4" y="81.4">1</text>
<text x="235.9" y="83.2">1</text>
<text x="301.1" y="81.4">13</text>
<text x="307.6" y="82.8">IO19</text>
<text x="307.6" y="79.3">IO8</text>
<text x="351.3" y="82.8">IO35</text>
<text x="351.3" y="79.3">IO36</text>
<text x="361.6" y="81.4">28</text>
<text x="73.4" y="84.9">10</text>
<text x="73.4" y="88.5">11</text>
<text x="78.9" y="86.7">SDA</text>
<text x="120.1" y="88.5">18</text>
<text x="301.1" y="84.9">14</text>
<text x="307.6" y="86.4">IO20</text>
<text x="353.3" y="86.4">IO0</text>
<text x="361.6" y="84.9">27</text>
<text x="73.4" y="92">12</text>
<text x="78.9" y="90.2">SCL</text>
<text x="78.9" y="93.8">PDN#</text>
<text x="105.1" y="93.8">OUT_B+</text>
<text x="105.6" y="90.2">BST_B+</text>
<text x="120.1" y="92">17</text>
<text x="315" y="95.2" transform="rotate(-90 315 95.2)">IO3</text>
<text x="318.6" y="95.2" transform="rotate(-90 318.6 95.2)">IO46</text>
<text x="322.1" y="95.2" transform="rotate(-90 322.1 95.2)">IO9</text>
<text x="325.6" y="95.2" transform="rotate(-90 325.6 95.2)">IO10</text>
<text x="329.1" y="95.2" transform="rotate(-90 329.1 95.2)">IO11</text>
<text x="332.7" y="95.2" transform="rotate(-90 332.7 95.2)">IO12</text>
<text x="336.2" y="95.2" transform="rotate(-90 336.2 95.2)">IO13</text>
<text x="339.7" y="95.2" transform="rotate(-90 339.7 95.2)">IO14</text>
<text x="343.3" y="95.2" transform="rotate(-90 343.3 95.2)">IO21</text>
<text x="346.8" y="95.2" transform="rotate(-90 346.8 95.2)">IO47</text>
<text x="350.3" y="95.2" transform="rotate(-90 350.3 95.2)">IO48</text>
<text x="353.8" y="95.2" transform="rotate(-90 353.8 95.2)">IO45</text>
<text x="313.6" y="101.7" transform="rotate(-90 313.6 101.7)">15</text>
<text x="317.1" y="101.7" transform="rotate(-90 317.1 101.7)">16</text>
<text x="320.7" y="101.7" transform="rotate(-90 320.7 101.7)">17</text>
<text x="324.2" y="101.7" transform="rotate(-90 324.2 101.7)">18</text>
<text x="327.7" y="101.7" transform="rotate(-90 327.7 101.7)">19</text>
<text x="331.3" y="101.7" transform="rotate(-90 331.3 101.7)">20</text>
<text x="334.8" y="101.7" transform="rotate(-90 334.8 101.7)">21</text>
<text x="338.3" y="101.7" transform="rotate(-90 338.3 101.7)">22</text>
<text x="341.8" y="101.7" transform="rotate(-90 341.8 101.7)">23</text>
<text x="345.4" y="101.7" transform="rotate(-90 345.4 101.7)">24</text>
<text x="348.9" y="101.7" transform="rotate(-90 348.9 101.7)">25</text>
<text x="352.4" y="101.7" transform="rotate(-90 352.4 101.7)">26</text>
<text x="303" y="157.3">3</text>
<text x="303" y="160.8">4</text>
<text x="306.5" y="159">CC1</text>
<text x="219.6" y="164.3">B1</text>
<text x="225.3" y="166.1">GND</text>
<text x="243.6" y="166.1">GND</text>
<text x="252.4" y="164.3">A12</text>
<text x="306.5" y="162.6">CC2</text>
<text x="27.9" y="168.2" transform="rotate(-90 27.9 168.2)">1</text>
<text x="75.5" y="168.2" transform="rotate(-90 75.5 168.2)">1</text>
<text x="303" y="171.4">7</text>
<text x="306.5" y="173.1">EN_HVDCP/OUT1</text>
<text x="219.6" y="174.9">B4</text>
<text x="219.6" y="178.4">B5</text>
<text x="225.3" y="176.7">VBUS</text>
<text x="242.1" y="176.7">VBUS</text>
<text x="252.4" y="178.4">A8</text>
<text x="252.4" y="174.9">A9</text>
<text x="300.9" y="174.9">12</text>
<text x="306.5" y="176.7">EN_N</text>
<text x="27.9" y="184.3" transform="rotate(-90 27.9 184.3)">2</text>
<text x="75.5" y="184.3" transform="rotate(-90 75.5 184.3)">2</text>
<text x="219.6" y="182">B6</text>
<text x="219.6" y="185.5">B7</text>
<text x="225.3" y="180.2">CC2</text>
<text x="225.3" y="183.7">DP2</text>
<text x="242.2" y="180.2">SBU1</text>
<text x="244.1" y="183.7">DN1</text>
<text x="252.4" y="185.5">A6</text>
<text x="252.4" y="182">A7</text>
<text x="300.9" y="185.5">13</text>
<text x="344.3" y="183.7">ADDR/ORIENT</text>
<text x="368.8" y="185.5">15</text>
<text x="368.8" y="182">8</text>
<text x="219.6" y="189">B8</text>
<text x="225.3" y="190.8">SBU2</text>
<text x="225.3" y="187.3">DN2</text>
<text x="244.5" y="190.8">CC1</text>
<text x="244.6" y="187.3">DP1</text>
<text x="252.4" y="189">A5</text>
<text x="300.9" y="189">14</text>
<text x="306.5" y="187.3">FAULT/OUT2</text>
<text x="306.5" y="190.8">FLGIN</text>
<text x="357.3" y="190.8">INT_N</text>
<text x="358.8" y="187.3">GATE</text>
<text x="368.8" y="189">11</text>
<text x="219.6" y="192.5">B9</text>
<text x="225.3" y="194.3">VBUS</text>
<text x="242.1" y="194.3">VBUS</text>
<text x="252.4" y="192.5">A4</text>
<text x="358.5" y="194.3">VBUS</text>
<text x="368.8" y="192.5">16</text>
<text x="217.6" y="203.1">B12</text>
<text x="252.4" y="203.1">A1</text>
<text x="300.9" y="199.6">10</text>
<text x="303" y="203.1">9</text>
<text x="306.5" y="201.4">SCL/SNK_ISET</text>
<text x="225.3" y="204.9">GND</text>
<text x="237.8" y="209" transform="rotate(-90 237.8 209)">0</text>
<text x="239.2" y="206.3" transform="rotate(-90 239.2 206.3)">EH</text>
<text x="243.6" y="204.9">GND</text>
<text x="306.5" y="204.9">SDA/SNK_VSET</text>
<text x="303" y="213.7">1</text>
<text x="306.5" y="215.5">D+</text>
<text x="303" y="217.2">2</text>
<text x="303" y="220.8">6</text>
<text x="306.5" y="219">D-</text>
<text x="306.5" y="222.5">DBG_N</text>
<text x="40.1" y="233.1">1</text>
<text x="40.1" y="236.6">2</text>
<text x="43.6" y="234.9">VIN</text>
<text x="43.6" y="238.4">OUT</text>
<text x="40.1" y="240.2">3</text>
<text x="40.1" y="243.7">4</text>
<text x="43.6" y="241.9">FB</text>
<text x="43.6" y="245.5">ON/OFF</text>
</g>
<g font-size="3.2">
<text x="307.6" y="40.5">GND</text>
<text x="334.4" y="40.4" transform="rotate(-90 334.4 40.4)">GND</text>
<text x="351.8" y="40.5">GND</text>
<text x="75.4" y="53.2">1</text>
<text x="78.9" y="55">DGND</text>
<text x="75.4" y="67.3">5</text>
<text x="78.9" y="69.1">DGND</text>
<text x="109.4" y="69.1">PGND</text>
<text x="120.1" y="67.3">24</text>
<text x="109.4" y="86.7">PGND</text>
<text x="120.1" y="84.9">19</text>
<text x="73.4" y="99.1">14</text>
<text x="78.9" y="100.8">AGND</text>
<text x="100.2" y="101.6" transform="rotate(-90 100.2 101.6)">EP</text>
<text x="98.4" y="107.1" transform="rotate(-90 98.4 107.1)">29</text>
<text x="368.8" y="220.8">17</text>
<text x="360.1" y="222.5">GND</text>
<text x="70.7" y="233.1">8</text>
<text x="62" y="238.4">GND</text>
<text x="62" y="234.9">GND</text>
<text x="70.7" y="236.6">7</text>
<text x="62" y="245.5">GND</text>
<text x="62" y="241.9">GND</text>
<text x="70.7" y="243.7">5</text>
<text x="70.7" y="240.2">6</text>
</g>
<g font-size="3.2" fill="#f00">
<text x="120.1" y="53.2">28</text>
<text x="75.4" y="56.7">2</text>
<text x="78.9" y="58.5">DVDD</text>
<text x="109.7" y="58.5">PVDD</text>
<text x="109.7" y="55">PVDD</text>
<text x="120.1" y="56.7">27</text>
<text x="73.4" y="95.5">13</text>
<text x="120.1" y="95.5">16</text>
<text x="78.9" y="97.3">AVDD</text>
<text x="109.7" y="100.8">PVDD</text>
<text x="109.7" y="97.3">PVDD</text>
<text x="120.1" y="99.1">15</text>
<text x="360.3" y="159">VDD</text>
<text x="368.8" y="157.3">5</text>
</g>
<g font-size="2.8" fill="#840000">
<text x="286.7" y="202.6">1</text>
<text x="293.7" y="202.6">2</text>
<text x="286.7" y="206.1">1</text>
<text x="293.7" y="206.1">2</text>
<text x="381.9" y="208.7" transform="rotate(-90 381.9 208.7)">2</text>
<text x="381.9" y="215.8" transform="rotate(-90 381.9 215.8)">1</text>
</g>
<g font-size="2.5" fill="#00f">
<text x="375.7" y="83.5" transform="rotate(-90 375.7 83.5)">PSRAM</text>
<text x="318.6" y="118.1" transform="rotate(-90 318.6 118.1)">BOOT_M</text>
<text x="353.8" y="118.1" transform="rotate(-90 353.8 118.1)">FLASH_V</text>
</g>
</svg>
